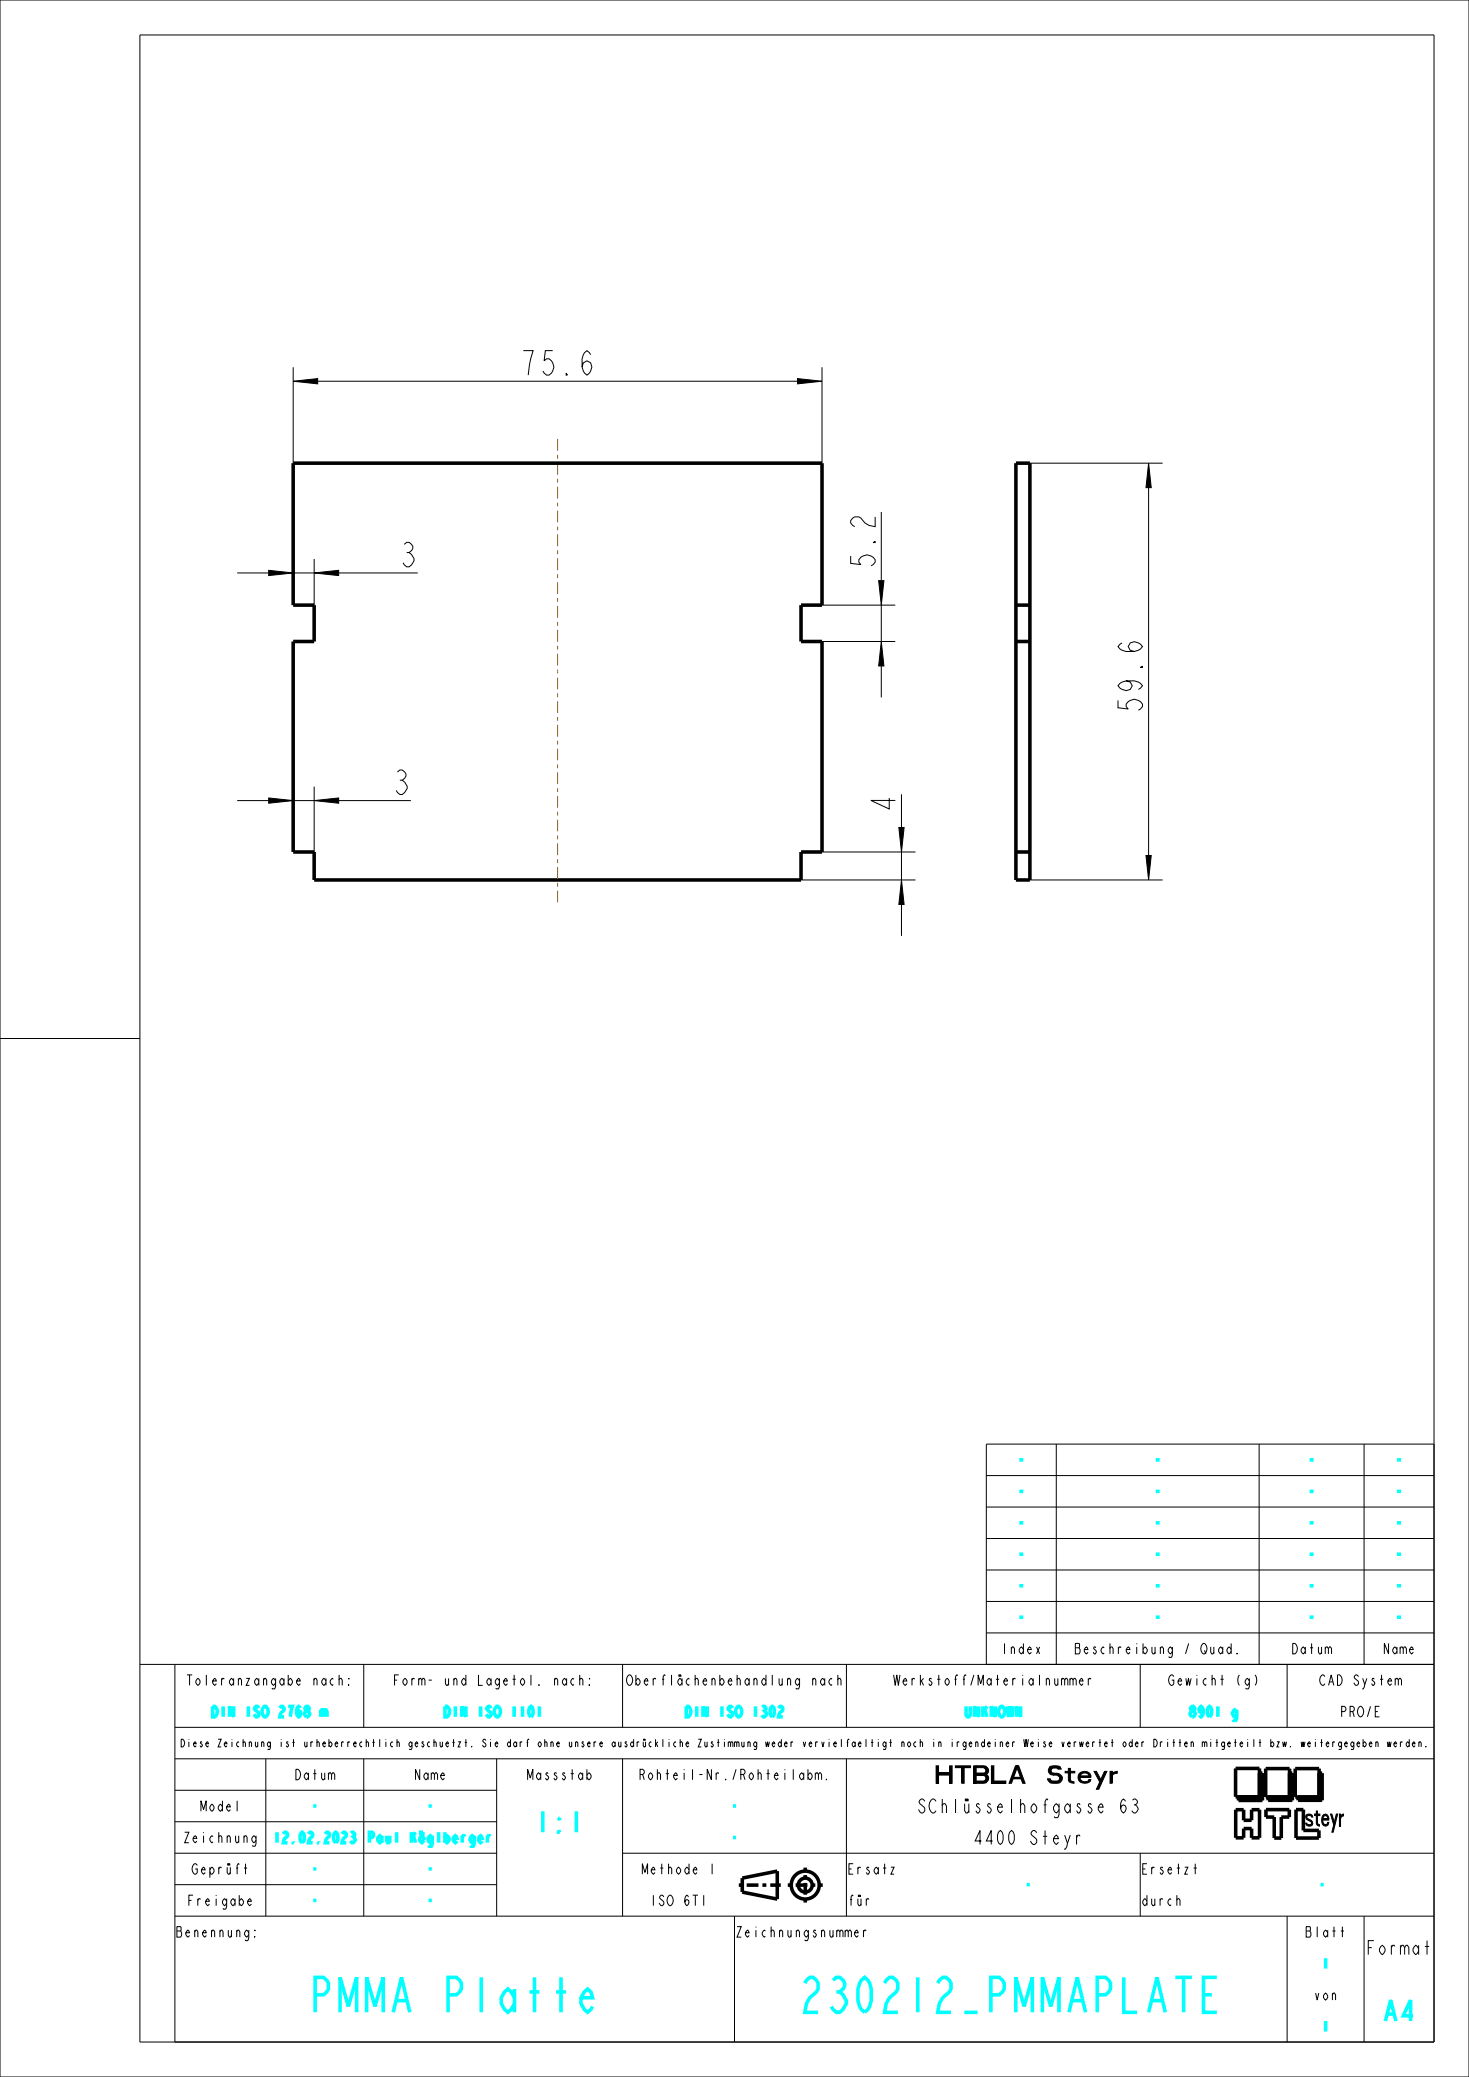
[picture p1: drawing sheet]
<svg xmlns="http://www.w3.org/2000/svg" width="210mm" height="297mm" viewBox="0 0 210 297" stroke-linecap="round" stroke-linejoin="round" font-family="sans-serif">
<path d="M105.6 269.6h6M112.6 269.6h5M115.1 272.1v-5" fill="none" stroke="#000" stroke-width=".51" stroke-dasharray=".6 .6 1.7 .6" stroke-linecap="butt"/>
<g fill="none" stroke="#000" stroke-width=".51">
<path d="M41.9 66.2h75.6v20.3h-3v5.2h3v30.1h-3v4h-69.6v-4h-3v-30.1h3v-5.2h-3zM145.2 66.2h2v59.6h-2zM145.2 91.7h2M145.2 86.5h2M145.2 121.8h2M176.6 252.9h3.4v4h-3.4zM176.6 258.8h1.2v1.5h1.1v-1.5h1.2v4h-1.2v-1.3h-1.1v1.3h-1.2zM180 253.5h.5v4h-3.5v-.6M180.9 252.9h3.4v4.1h-3.4zM181 258.8h3.3v1h-1.1v3h-1v-3h-1.2zM184.3 253.5h.4v3.9h-3.4v-.4M185.2 252.9h3.4v4.1h-3.4z"/>
<path d="M186.3 258.8h-1v4h3.2M188.6 253.5h.4v3.9h-3.4v-.4M106.1 268.6l5-1v4l-5-1z"/>
<circle cx="115.1" cy="269.6" r="2"/>
<circle cx="115.1" cy="269.6" r="1"/>
</g>
<g fill="none" stroke="#000" stroke-width=".14">
<path d="M0 0h210v297h-210zM20 5h185v287h-185zM41.9 54.5l3.5-.4v.8zM41.9 52.5v13.7M45.4 54.5h68.6M114 54.1l3.5 .4-3.5 .4zM117.5 52.5v13.7M44.9 79.9v6.6M126 73.2v9.8M147.2 66.2h19M164.2 66.2l.4 3.5h-.8zM164.2 69.7v52.6"/>
<path d="M33.9 81.9h4.5M38.4 81.6l3.5 .3-3.5 .4zM41.9 81.9h3M44.9 81.9l3.5-.3v.7zM48.4 81.9h11.3M117.5 91.7h10.5M117.5 86.5h10.5M125.6 83h.8l-.4 3.5zM126 91.7l.4 3.5h-.8zM126 86.5v5.2M126 95.2v4.5M33.9 114.5h4.5"/>
<path d="M38.4 114.1l3.5 .4-3.5 .4zM41.9 114.5h3M44.9 114.5l3.5-.4v.8zM44.9 112.5v9.3M48.4 114.5h10.3M128.5 118.3h.7l-.3 3.5zM128.9 113.6v4.7M114.5 125.8h16.4M117.5 121.8h13.4M128.9 125.8l.3 3.5h-.7zM128.9 121.8v4M128.9 129.3v4.5"/>
<path d="M147.2 125.8h19M163.8 122.3h.8l-.4 3.5zM0 148.5h20M141 211h64M141 215.5h64M151 206.5v31.5M180 206.5v31.5M195 206.5v31.5M205 206.5h-64v31.5M20 238h185M25 238v54M52 238v9"/>
<path d="M89 238v9M121 238v9M141 220h64M141 224.5h64M141 229h64M141 233.5h64M163 238v9M184 238v9M25 247h180M25 251.5h180M25 256h46M38 251.5v22.5"/>
<path d="M52 251.5v22.5M71 251.5v22.5M89 251.5v22.5M121 251.5v22.5M177.1 256.9l-.1 .1M177.2 256.9l-.2 .2M177.3 256.9l-.3 .3M177.4 256.9l-.4 .4M177.5 256.9l-.5 .5M177.6 256.9l-.6 .5M177.6 256.9l-.5 .6M177.7 256.9l-.5 .6"/>
<path d="M177.8 256.9l-.5 .6M177.9 256.9l-.5 .6M178 256.9l-.5 .6M178.1 256.9l-.5 .6M178.2 256.9l-.5 .6M178.3 256.9l-.5 .6M178.4 256.9l-.6 .6M178.5 256.9l-.6 .6M178.5 256.9l-.5 .6M178.6 256.9l-.5 .6M178.7 256.9l-.5 .6M178.8 256.9l-.5 .6"/>
<path d="M178.9 256.9l-.5 .6M179 256.9l-.5 .6M179.1 256.9l-.5 .6M179.2 256.9l-.5 .6M179.3 256.9l-.6 .6M179.4 256.9l-.6 .6M179.4 256.9l-.5 .6M179.5 256.9l-.5 .6M179.6 256.9l-.5 .6M179.7 256.9l-.5 .6M179.8 256.9l-.5 .6M179.9 256.9l-.5 .6"/>
<path d="M180 256.9l-.5 .6M180.1 253.5l-.1 .1M180.2 253.5l-.2 .2M180.3 253.5l-.3 .3M180.4 253.5l-.4 .4M180.5 257.4v.1M180.5 257.3l-.1 .2M180.5 257.3l-.2 .2M180.5 257.2l-.3 .3M180.5 257.1l-.4 .4M180.5 257l-.5 .5M180.5 256.9l-.6 .6"/>
<path d="M180.5 256.8l-.7 .7M180.5 256.7l-.8 .8M180.5 256.6l-.9 .9M180.5 256.5l-.9 1M180.5 256.4l-.5 .5M180.5 256.4l-.5 .4M180.5 256.3l-.5 .4M180.5 256.2l-.5 .4M180.5 256.1l-.5 .4M180.5 256l-.5 .4M180.5 255.9l-.5 .4M180.5 255.8l-.5 .4"/>
<path d="M180.5 255.7l-.5 .5M180.5 255.6l-.5 .5M180.5 255.6l-.5 .4M180.5 255.5l-.5 .4M180.5 255.4l-.5 .4M180.5 255.3l-.5 .4M180.5 255.2l-.5 .4M180.5 255.1l-.5 .4M180.5 255l-.5 .4M180.5 254.9l-.5 .4M180.5 254.8l-.5 .5M180.5 254.7l-.5 .5"/>
<path d="M180.5 254.7l-.5 .4M180.5 254.6l-.5 .4M180.5 254.5l-.5 .4M180.5 254.4l-.5 .4M180.5 254.3l-.5 .4M180.5 254.2l-.5 .4M180.5 254.1l-.5 .4M180.5 254l-.5 .5M180.5 253.9l-.5 .5M180.5 253.8l-.5 .5M180.5 253.8l-.5 .4M180.5 253.7l-.5 .4"/>
<path d="M180.5 253.6l-.5 .4M181.3 257h.1M181.4 257l-.1 .1M181.5 257l-.2 .2M181.6 257l-.3 .2M181.7 257l-.4 .3M181.8 257l-.5 .4M181.9 257l-.5 .4M181.9 257l-.4 .4M182 257l-.4 .4M182.1 257l-.5 .4M182.2 257l-.5 .4"/>
<path d="M182.3 257l-.5 .4M182.4 257l-.5 .4M182.5 257l-.5 .4M182.6 257l-.5 .4M182.7 257l-.5 .4M182.7 257l-.4 .4M182.8 257l-.4 .4M182.9 257l-.5 .4M183 257l-.5 .4M183.1 257l-.5 .4M183.2 257l-.5 .4M183.3 257l-.5 .4"/>
<path d="M183.4 257l-.5 .4M183.5 257l-.5 .4M183.6 257l-.5 .4M183.6 257l-.4 .4M183.7 257l-.4 .4M183.8 257l-.5 .4M183.9 257l-.5 .4M184 257l-.5 .4M184.1 257l-.5 .4M184.2 257l-.5 .4M184.3 257l-.5 .4M184.4 253.5l-.1 .1"/>
<path d="M184.5 253.5l-.2 .2M184.6 253.5l-.3 .3M184.7 253.5l-.4 .4M184.7 257.4h.1M184.7 257.3l-.1 .1M184.7 257.2l-.2 .2M184.7 257.1l-.3 .3M184.7 257l-.4 .4M184.7 256.9l-.5 .5M184.7 256.8l-.5 .6M184.7 256.8l-.6 .6M184.7 256.7l-.7 .7"/>
<path d="M184.7 256.6l-.8 .8M184.7 256.5l-.4 .4M184.7 256.4l-.4 .4M184.7 256.3l-.4 .4M184.7 256.2l-.4 .4M184.7 256.1l-.4 .4M184.7 256l-.4 .4M184.7 255.9l-.4 .4M184.7 255.8l-.4 .4M184.7 255.7l-.4 .4M184.7 255.6l-.4 .4M184.7 255.5l-.4 .4"/>
<path d="M184.7 255.4l-.4 .4M184.7 255.3l-.4 .4M184.7 255.2l-.4 .4M184.7 255.1l-.4 .4M184.7 255l-.4 .5M184.7 255l-.4 .4M184.7 254.9l-.4 .4M184.7 254.8l-.4 .4M184.7 254.7l-.4 .4M184.7 254.6l-.4 .4M184.7 254.5l-.4 .4M184.7 254.4l-.4 .4"/>
<path d="M184.7 254.3l-.4 .4M184.7 254.2l-.4 .4M184.7 254.1l-.4 .5M184.7 254.1l-.4 .4M184.7 254l-.4 .4M184.7 253.9l-.4 .4M184.7 253.8l-.4 .4M184.7 253.7l-.4 .4M184.7 253.6l-.4 .4M185.6 257h.1M185.7 257l-.1 .1M185.8 257l-.2 .2"/>
<path d="M185.9 257l-.3 .3M186 257l-.4 .4M186.1 257l-.5 .4M186.2 257l-.5 .4M186.2 257l-.4 .4M186.3 257l-.4 .4M186.4 257l-.4 .4M186.5 257l-.5 .4M186.6 257l-.5 .4M186.7 257l-.5 .4M186.8 257l-.5 .4M186.9 257l-.5 .4"/>
<path d="M187 257l-.5 .4M187.1 257l-.5 .4M187.1 257l-.4 .4M187.2 257l-.4 .4M187.3 257l-.5 .4M187.4 257l-.5 .4M187.5 257l-.5 .4M187.6 257l-.5 .4M187.7 257l-.5 .4M187.8 257l-.5 .4M187.9 257l-.5 .4M188 257l-.5 .4"/>
<path d="M188 257l-.4 .4M188.1 257l-.4 .4M188.2 257l-.5 .4M188.3 257l-.5 .4M188.4 257l-.5 .4M188.5 257l-.5 .4M188.6 253.5v.1M188.7 253.5l-.1 .2M188.8 253.5l-.2 .2M188.9 253.5l-.3 .3M188.9 253.5l-.3 .4M189 257.4h.1"/>
<path d="M189 257.3l-.1 .1M189 257.3l-.2 .1M189 257.2l-.3 .2M189 257.1l-.4 .3M189 257l-.4 .4M189 256.9l-.5 .5M189 256.8l-.6 .6M189 256.7l-.7 .7M189 256.6l-.8 .8M189 256.5l-.9 .9M189 256.4l-.4 .5M189 256.4l-.4 .4"/>
<path d="M189 256.3l-.4 .4M189 256.2l-.4 .4M189 256.1l-.4 .4M189 256l-.4 .4M189 255.9l-.4 .4M189 255.8l-.4 .5M189 255.7l-.4 .5M189 255.6l-.4 .5M189 255.5l-.4 .5M189 255.5l-.4 .4M189 255.4l-.4 .4M189 255.3l-.4 .4"/>
<path d="M189 255.2l-.4 .4M189 255.1l-.4 .4M189 255l-.4 .4M189 254.9l-.4 .5M189 254.8l-.4 .5M189 254.7l-.4 .5M189 254.7l-.4 .4M189 254.6l-.4 .4M189 254.5l-.4 .4M189 254.4l-.4 .4M189 254.3l-.4 .4M189 254.2l-.4 .4"/>
<path d="M189 254.1l-.4 .4M189 254l-.4 .5M189 253.9l-.4 .5M189 253.8l-.4 .5M189 253.8l-.4 .4M189 253.7l-.4 .4M189 253.6l-.4 .4M25 260.5h46M25 265h46M25 269.5h46M25 274h180M89 265h116"/>
<path d="M105 274v18M163 265v9M184 274v18M195 274v18"/>
</g>
<path d="M41.9 54.5l3.5-.4v.8zM114 54.1l3.5 .4-3.5 .4zM164.2 66.2l.4 3.5h-.8zM38.4 81.6l3.5 .3-3.5 .4zM44.9 81.9l3.5-.3v.7zM126 91.7l.4 3.5h-.8zM125.6 83h.8l-.4 3.5zM38.4 114.1l3.5 .4-3.5 .4zM44.9 114.5l3.5-.4v.8zM128.5 118.3h.7l-.3 3.5zM128.9 125.8l.3 3.5h-.7zM163.8 122.3h.8l-.4 3.5z" fill="#000"/>
<g fill="none" stroke="#aa8137" stroke-width=".14">
<path d="M79.7 62.8v1.7M79.7 65v.6M79.7 66.2v1.7M79.7 68.5v.5M79.7 69.6v1.7M79.7 71.9v.5M79.7 73v1.7M79.7 75.3v.5M79.7 76.4v1.7M79.7 78.7v.6M79.7 79.8v1.7M79.7 82.1v.6"/>
<path d="M79.7 83.2v1.8M79.7 85.5v.6M79.7 86.6v1.8M79.7 88.9v.6M79.7 90.1v1.7M79.7 92.3v.6M79.7 93.5v1.7M79.7 95.7v.6M79.7 96.9v1.7M79.7 99.1v.6M79.7 100.3v1.7M79.7 102.5v.6"/>
<path d="M79.7 103.6v1.7M79.7 105.9v.6M79.7 107v1.7M79.7 109.3v.6M79.7 110.4v1.7M79.7 112.7v.5M79.7 113.8v1.7M79.7 116.1v.5M79.7 117.2v1.7M79.7 119.5v.5M79.7 120.6v1.7M79.7 122.8v.6"/>
<path d="M79.7 124v1.7M79.7 126.2v.6M79.7 127.4v1.7"/>
</g>
<!-- layer: ZEICH_ELEMENTE -->
<path d="M25.9 248.7a.55 .55 0 0 1 .5 .6 .55 .55 0 0 1-.5 .5zM85.7 249.3h.4l-.1-.2a.41 .41 0 0 0-.3 .3 .41 .41 0 0 0 .3 .4l.1-.2M87.9 249.3l-.2-.2a.41 .41 0 0 0-.2 .3 .41 .41 0 0 0 .2 .4l.2-.3M150 249.3h.4l-.2-.2a.41 .41 0 0 0-.2 .3 .41 .41 0 0 0 .2 .4l.2-.2M203.8 249.7l.1 .1z" fill="none" stroke="#000" stroke-width=".14"/>
<g font-size="6.5" fill="#0ff">
<text x="44.6" y="287.8">PMMA Platte</text>
<text x="114.9" y="287.8">230212_PMMAPLATE</text>
</g>
<g font-size="4.6">
<text x="74.1" y="53.6">75.6</text>
<text x="56.9" y="81.1">3</text>
<text x="125.1" y="81.6" transform="rotate(-90 125.1 81.6)">5.2</text>
<text x="163.3" y="102.3" transform="rotate(-90 163.3 102.3)">59.6</text>
<text x="55.9" y="113.6">3</text>
<text x="128" y="116.4" transform="rotate(-90 128 116.4)">4</text>
</g>
<g font-size="3.9" fill="#0ff">
<text x="76.5" y="262">1:1</text>
<text x="197.7" y="289">A4</text>
</g>
<g font-size="3.3">
<text x="132.3" y="255">HTBLA</text>
<text x="148.3" y="255">Steyr</text>
<text x="186.7" y="261.1">steyr</text>
</g>
<g font-size="2.6" fill="#0ff">
<text x="145.3" y="209.8">-</text>
<text x="164.8" y="209.8">-</text>
<text x="186.8" y="209.8">-</text>
<text x="199.3" y="209.8">-</text>
<text x="145.3" y="214.3">-</text>
<text x="164.8" y="214.3">-</text>
<text x="186.8" y="214.3">-</text>
<text x="199.3" y="214.3">-</text>
<text x="145.3" y="218.8">-</text>
<text x="164.8" y="218.8">-</text>
<text x="186.8" y="218.8">-</text>
<text x="199.3" y="218.8">-</text>
<text x="145.3" y="223.3">-</text>
<text x="145.3" y="227.8">-</text>
<text x="164.8" y="223.3">-</text>
<text x="164.8" y="227.8">-</text>
<text x="186.8" y="223.3">-</text>
<text x="186.8" y="227.8">-</text>
<text x="199.3" y="223.3">-</text>
<text x="199.3" y="227.8">-</text>
<text x="145.3" y="232.3">-</text>
<text x="164.8" y="232.3">-</text>
<text x="186.8" y="232.3">-</text>
<text x="199.3" y="232.3">-</text>
</g>
<g font-size="2.6">
<text x="131.4" y="259.3">SChlüsselhofgasse 63</text>
<text x="139.2" y="263.8">4400 Steyr</text>
<text x="195.3" y="279.5">Format</text>
</g>
<g font-size="2">
<text x="143.1" y="236.5">Index</text>
<text x="153.8" y="236.5">Beschreibung / Quad.</text>
<text x="184.6" y="236.5">Datum</text>
<text x="197.7" y="236.5">Name</text>
<text x="26.8" y="241">Toleranzangabe nach:</text>
<text x="56.5" y="241">Form- und Lagetol. nach:</text>
<text x="89.8" y="241">Oberflächenbehandlung nach</text>
<text x="128" y="241">Werkstoff/Materialnummer</text>
<text x="167.1" y="241">Gewicht (g)</text>
<text x="188.7" y="241">CAD System</text>
<text x="191.6" y="245.5">PRO/E</text>
<text x="42.1" y="254.5">Datum</text>
<text x="59.2" y="254.5">Name</text>
<text x="75.3" y="254.5">Massstab</text>
<text x="91.5" y="254.5">Rohteil-Nr./Rohteilabm.</text>
<text x="26.2" y="263.5">Zeichnung</text>
<text x="28.6" y="259">Model</text>
<text x="27.4" y="268">Geprüft</text>
<text x="91.7" y="268">Methode I</text>
<text x="121.1" y="268">Ersatz</text>
<text x="163.1" y="268">Ersetzt</text>
<text x="26.8" y="272.5">Freigabe</text>
<text x="92.9" y="272.5">ISO 6T1</text>
<text x="121.1" y="272.5">für</text>
<text x="163.1" y="272.5">durch</text>
<text x="25.1" y="277">Benennung:</text>
<text x="105.1" y="277">Zeichnungsnummer</text>
<text x="186.6" y="277">Blatt</text>
<text x="187.7" y="286">von</text>
</g>
<g font-size="2" fill="#0ff">
<text x="30.3" y="245.5">DIN ISO 2768 m</text>
<text x="63.5" y="245.5">DIN ISO 1101</text>
<text x="98" y="245.5">DIN ISO 1302</text>
<text x="137.9" y="245.5">UNKNOWN</text>
<text x="170" y="245.5">8901 g</text>
<text x="39.2" y="263.5">12.02.2023</text>
<text x="44.4" y="259">-</text>
<text x="52.7" y="263.5">Paul Köglberger</text>
<text x="60.9" y="259">-</text>
<text x="104.4" y="259">-</text>
<text x="104.4" y="263.5">-</text>
<text x="44.4" y="268">-</text>
<text x="60.9" y="268">-</text>
<text x="44.4" y="272.5">-</text>
<text x="60.9" y="272.5">-</text>
<text x="146.4" y="270.3">-</text>
<text x="188.4" y="270.3">-</text>
<text x="188.9" y="281.5">1</text>
<text x="188.9" y="290.5">1</text>
</g>
<g font-size="1.4">
<text x="26.5" y="249.8">Diese Zeichnung ist urheberrechtlich geschuetzt. Sie darf ohne unsere</text>
<text x="88.1" y="249.8">ausdrückliche Zustimmung weder vervielfaeltigt noch in irgendeiner Weise</text>
<text x="152.2" y="249.8">verwertet oder Dritten mitgeteilt bzw. weitergegeben werden.</text>
</g>
</svg>
